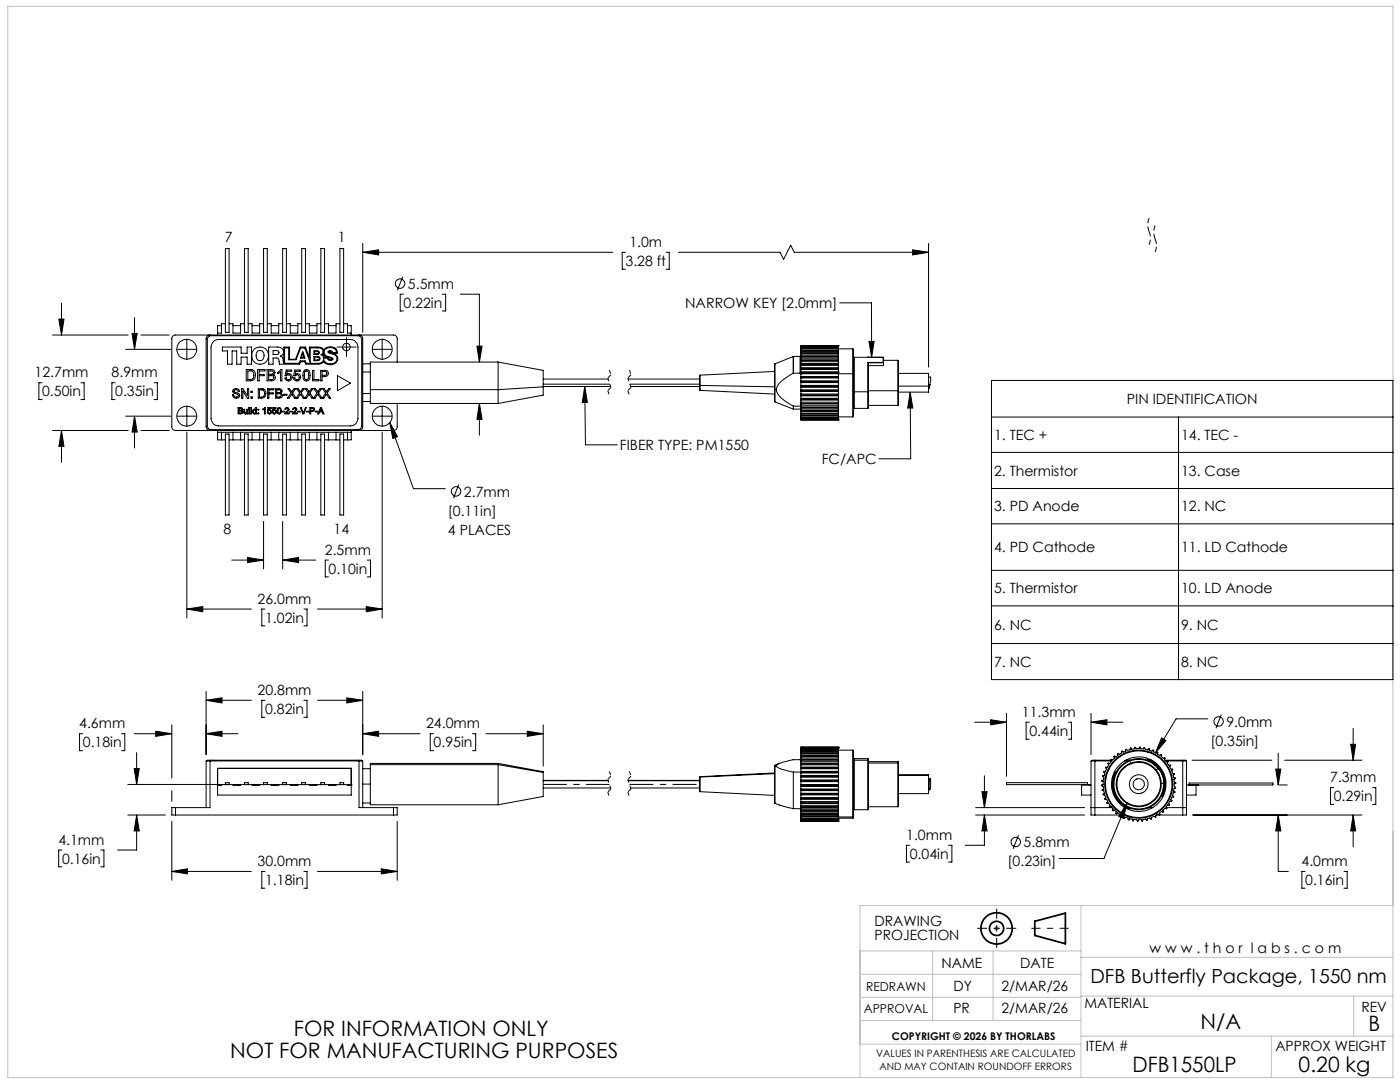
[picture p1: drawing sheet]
<svg xmlns="http://www.w3.org/2000/svg" width="279mm" height="216mm" viewBox="0 0 279 216" stroke-linecap="round" stroke-linejoin="round" font-family="sans-serif">
<g fill="none" stroke="#000" stroke-width=".35">
<path d="M206.5 183.8l6.1-1.6v6.1l-6.1-1.6z"/>
<circle cx="198.9" cy="185.2" r="3.1"/>
<circle cx="198.9" cy="185.2" r="1.4"/>
</g>
<path d="M198.4 185.2h1M198.5 184.9l.7 .7M198.9 184.7v1M199.2 184.9l-.7 .7" fill="none" stroke="#808080" stroke-width=".2"/>
<path d="M205.8 185.2h7.5" fill="none" stroke="#000" stroke-width=".2" stroke-dasharray="15.2 1.3 1.3 1.3" stroke-dashoffset="13.4" stroke-linecap="butt"/>
<path d="M195 185.2h7.8M198.9 181.3v7.8" fill="none" stroke="#000" stroke-width=".2" stroke-dasharray="15.2 1.3 1.3 1.3" stroke-dashoffset="13.2" stroke-linecap="butt"/>
<g fill="none" stroke="#c0c0c0" stroke-width=".2">
<path d="M1.6 1.3h276.4v213.7h-276.4zM171.6 189.8h44.1M171.6 199h44.1M171.6 194.4h44.1M186.1 189.8v13.8M198.2 189.8v13.8M215.7 198.8h62.3M215.7 180.7v34.3M215.7 191h62.3M270.2 198.8v8M278 180.7h-106.4v34.3M171.6 203.6h44.1"/>
<path d="M171.6 208.4h44.1M215.7 206.8h62.3M253.7 206.8v8.2"/>
</g>
<g fill="none" stroke="#000" stroke-width=".2">
<path d="M45 49.6h.7v16.7h-.7zM48.8 49.6h.7v16.7h-.7zM52.6 49.6h.7v16.7h-.7zM56.4 49.6h.7v16.7h-.7zM60.2 49.6h.8v16.7h-.8zM64 49.6h.8v16.7h-.8zM67.8 49.6h.8v16.7h-.8zM72.4 50.3l3.2-.5v1.1zM72.4 48.6v17.7M72.4 50.3h49.9M80.4 55.2l-1.1 2.7M80.5 58.7h-.6v3.4h.6"/>
<path d="M88.3 58.7h.6v3.4h-.6M91.9 58.7h3.8v13.5M124.8 50.3h-.6v3.4h.6M132.9 50.3h.7v3.4h-.7M135.4 50.3h20.3l.7 1.5 1.4-2.9 .7 1.4h26.8M182.1 49.8l3.2 .5-3.2 .6zM185.3 48.6v24.6M8.4 76.4h-.6v3.3h.6M10.5 66.9h15.1M11.7 63.7h1.1l-.5 3.2zM12.3 60.5v6.4M16.2 76.4h.6v3.3h-.6"/>
<path d="M23 76.4h-.7v3.3h.7M25.1 69.7h9M26.4 66.5h1l-.6 3.2zM26.8 63.4v6.3M28.1 66.9h5.7M30.7 76.4h.7v3.3h-.7M35.4 69.7h3.8M37.3 67.8v3.8M41.6 67.2l.4-.2h29.4a.72 .72 0 0 1 .8 .7v17.3a.72 .72 0 0 1-.8 .7h-29.3a.72 .72 0 0 1-.7-.7v-17.3zM41.9 66.9a.78 .78 0 0 0-.8 .7v17.5a.78 .78 0 0 0 .8 .8M42.6 68.2l.5-.4 .5-.1h26.3a1.57 1.57 0 0 1 1.5 1.6v14.2a1.51 1.51 0 0 1-1.5 1.5h-26.3a1.51 1.51 0 0 1-1.5-1.5v-14.2l.2-.6zM44.2 65h-.8v1.9"/>
<path d="M44.4 69.3h3.7v1.2h1.2v-1.2h.9v3.4h-.9v-1.4h-1.2v1.4h-.9v-2.7h-.9v2.7h-.9v-2.7h-1zM45 64.6h-.8v1.9h-.8M45.7 64.6h.8v1.9h1.5v-1.9h.8M46.5 65h1.5M46.6 77.7l.5-.2a.65 .65 0 0 1 .7 .6h-.3a.42 .42 0 0 0-.4-.3 .42 .42 0 0 0-.4 .2l.1 .2 .7 .3a.58 .58 0 0 1 .2 .8 .58 .58 0 0 1-.8 .1l-.4-.3-.1-.3h.2a.46 .46 0 0 0 .5 .4 .46 .46 0 0 0 .5-.4l-1.1-.5v-.3zM48.2 77.6h.3l.9 1.4v-1.4h.2v1.8h-.2l-.9-1.4v1.4h-.3zM49.1 73.7h.8a1.06 1.06 0 0 1 1 1.5 .84 .84 0 0 1-.9 .8h-.9zM49.5 74h.4a.58 .58 0 0 1 .7 .4 .92 .92 0 0 1-.1 1.1 .92 .92 0 0 1-1 .2zM49.5 64.6h.8v1.9h1.5v-1.9h.8M50.1 78.1h.2v.2h-.2zM50.1 79.2h.2v.2h-.2zM50.3 65h1.5"/>
<path d="M51.3 70.2a.8 .8 0 0 1 1-.2 .8 .8 0 0 1 .4 .9 .82 .82 0 0 1-.8 1.1 .82 .82 0 0 1-.8-1.1zM51.4 73.7h1.5v.3h-1.2v.7h1v.3h-1v1h-.3zM51.5 77.6h.7a.94 .94 0 0 1 .9 .9 .94 .94 0 0 1-.9 .9h-.7zM51.8 77.8a.77 .77 0 0 1 1 .7 .77 .77 0 0 1-1 .7zM53.3 73.7a1.56 1.56 0 0 1 1.5 .3 .5 .5 0 0 1-.3 .8 .63 .63 0 0 1 .4 .8 .63 .63 0 0 1-.7 .4h-.9zM53.3 64.6h.8v1.9h1.5v-1.9h.8M53.4 77.6h1.2v.2h-.9v.6h.8v.2h-.8v.8h-.3zM53.6 69.3h1.8a.98 .98 0 0 1 1.1 .6 .98 .98 0 0 1-.5 1.2 1.45 1.45 0 0 1 .6 1.4v-3.2h1.2v2.4h1.2l.9-2.4h1.1l.7 2.1v-2.1a4.8 4.8 0 0 1 2.5 .1l.4 .4a1.68 1.68 0 0 1 2.6 0l.1 .7h-.9a1.15 1.15 0 0 1 1 1.4 1.15 1.15 0 0 1-1.4 .9l-1.1-.3-.3-.4-.5 .4-.5 .2h-2.6l-.2-.5h-.8l-.2 .5h-4l-.1-.1a.91 .91 0 0 0-.5-1.2h-.7v1.3h-.9zM53.6 74l.9 .1a.36 .36 0 0 1 0 .4 .36 .36 0 0 1-.4 .2h-.5zM53.6 75h.5a.41 .41 0 0 1 .6 .3 .41 .41 0 0 1-.5 .4h-.6zM54.1 65h1.5M54.5 70h.7a.39 .39 0 0 1 .5 .3 .39 .39 0 0 1-.5 .4h-.7z"/>
<path d="M55 77.6h.7a.47 .47 0 0 1 .6 .3 .47 .47 0 0 1-.3 .6 .51 .51 0 0 1 .2 .8l-1.2 .1zM55.2 77.8h.6a.29 .29 0 0 1 .2 .4 .29 .29 0 0 1-.4 .2h-.4zM55.2 78.6h.5a.35 .35 0 0 1 .4 .3 .35 .35 0 0 1-.4 .3h-.5zM55.5 74.3l.6-.6h.2v2.3h-.3v-1.8l-.5 .4zM56.6 78.7h.7v.2h-.7zM56.8 69.4h.8v2.4h1.5l.9-2.4h.8l1.1 2.9v-2.9a3.2 3.2 0 0 1 2.4 .2l.2 .6-.4 .6 .3 .2 .2 .5h.8a.54 .54 0 0 0 .5 .4 .54 .54 0 0 0 .5-.4l-.2-.2a1.24 1.24 0 0 1-1.5-1.2 1.34 1.34 0 0 1 1.3-.7 1.34 1.34 0 0 1 1.2 .9h-.8v-.1a.47 .47 0 0 0-.5-.2 .47 .47 0 0 0-.4 .3l.5 .3a1.01 1.01 0 0 1 1.1 .5 1.01 1.01 0 0 1-.2 1.2 1.48 1.48 0 0 1-2.3-.6 .97 .97 0 0 1-1.2 .8h-2.3l-.2-.5h-1l-.2 .5h-2.9zM57.1 73.8h1.1v.3h-.9l-.1 .6a.72 .72 0 0 1 1 .3 .72 .72 0 0 1-.4 1 .72 .72 0 0 1-.9-.6h.2a.48 .48 0 0 0 .7 .3 .48 .48 0 0 0 .2-.7 .48 .48 0 0 0-.7-.1l-.1 .1h-.3zM57.1 64.6h.8v1.9h1.5v-1.9h.8M57.9 65h1.5M58.8 73.8h1.1v.3h-.8l-.2 .6a.72 .72 0 0 1 1 .3 .72 .72 0 0 1-.4 1 .72 .72 0 0 1-.9-.6h.2a.48 .48 0 0 0 .7 .3 .48 .48 0 0 0 .2-.7 .48 .48 0 0 0-.7-.1l-.1 .1h-.3zM60.4 70.2l.5 1.3h-1zM60.4 70.6l.2 .7h-.5z"/>
<path d="M60.8 79.4l-.7-1 .6-.8h-.3l-.5 .6-.4-.6h-.3l.6 .8-.7 1-.7-1 .6-.8h-.3l-.5 .6-.4-.6h-.3l.6 .8-.7 1h.3l.5-.7 .6 .7h.6l.6-.7 .5 .7h.7l.5-.7 .5 .7h.7l.5-.7 .6 .7h.6l.6-.7 .5 .7h.3l-.7-1 .6-.8h-.3l-.5 .6-.4-.6h-.3l.6 .8-.7 1M60.8 73.8a.79 .79 0 0 1 .9 .2 .79 .79 0 0 1 .2 .9 .77 .77 0 0 1-.3 .9 .77 .77 0 0 1-.9 0l-.2-.4a1.62 1.62 0 0 1 .3-1.6zM60.9 74.2l.4-.2a1.46 1.46 0 0 1 0 1.7h-.3l-.2-.3zM60.9 79.4l.6-1-.6-.8h.3l.5 .6 .4-.6h.3l-.6 .8 .7 1 .8-1-.6-.8h.3l.4 .6 .5-.6h.3l-.6 .8 .7 1M61 64.6h.7v1.9h1.6v-1.9h.7M61.7 65h1.6M62.4 73.9h.3v1.8h.9v.3h-1.2zM62.7 71.1h.7a.42 .42 0 0 1 .5 .4 .42 .42 0 0 1-.5 .5h-.7zM62.7 70h.7a.37 .37 0 0 1 .3 .4 .37 .37 0 0 1-.3 .3h-.7zM62.8 71.3h.6a.28 .28 0 0 1 .3 .2 .28 .28 0 0 1-.3 .3h-.6zM62.8 70.2h.6a.22 .22 0 0 1 .2 .2 .22 .22 0 0 1-.3 .2h-.5zM64 73.9h.7a.63 .63 0 0 1 .8 .6 .63 .63 0 0 1-.7 .6h-.5v.9h-.3z"/>
<path d="M64.3 74.1h.5a.4 .4 0 0 1 .5 .4 .4 .4 0 0 1-.5 .4h-.5zM64.6 70.5a1.12 1.12 0 0 0 .9 .8h-.8l-.3-.5zM64.8 64.6h.7v1.9h1.6v-1.9h.7M65.5 71.3l.8 .3-.2 .2a.45 .45 0 0 1-.6-.5zM65.5 65h1.6M65.7 70.2a.32 .32 0 0 1 .3 0 .32 .32 0 0 1 .2 .2zM66.4 70.5h.1M67.2 69.3h3.8M67.3 75l2.7 1.4-2.7 1.6zM68.6 64.6h.8v1.9h.7M69.1 67.3v3.9M69.4 65h.7v1.9"/>
<path d="M71.6 66.9a.72 .72 0 0 1 .8 .7v17.5a.73 .73 0 0 1-.8 .8M72.4 74.2h1.5M72.4 78.5h1.5M72.4 72.6h1.5M73.9 77.8v2.7h25.5M73.9 77.8h25.5M74.4 69.7h3.8M76.3 67.8v3.8M79.3 72.2v-4.6a.72 .72 0 0 0-.8-.7h-43.5a.72 .72 0 0 0-.7 .7v17.5a.73 .73 0 0 0 .7 .8h43.5a.73 .73 0 0 0 .8-.8v-4.6M95.2 69.1h1l-.5 3.1zM99.4 72.2v5.6M99.4 72.2l9 1.7v3.3"/>
<path d="M99.4 72.2h-25.5v5.6M99.4 77.8v2.7M108.4 77.2v1.6l-9 1.7M108.4 75.6h13M108.4 77.1h13.4M108.4 76.7h13.3M108.4 77.2l-9 .6M116.7 77.1l.5 3.2h-1zM116.7 77.1l.1 11.7h6.4M125.3 75.6h14.3M125.7 76.7h13.9M125.8 77.1h13.8"/>
<path d="M139.6 76.9v.9l.1 .1M139.6 76.9h.1M139.7 74.9h-.1v2M139.7 74.9v2M139.7 76.9v1M139.7 77.9l14.9 .7M139.7 76.9l14.9 .3M154.6 77.7l.1 2.5M154.6 77.7h.1M154.6 74.1l-14.9 .8M154.7 72.6l-.1 5.1M154.7 72.6v5.1"/>
<path d="M154.7 77.7v2.5M154.7 77.7l.2 .1M154.9 77.8a4.4 4.4 0 0 0 2.7 2.8l.7 .4M158.3 74.5a7.7 7.7 0 0 0-3.1 2.5l-.3 .8M158.3 74.5h.1M158.3 71.2v3.3M158.3 71.2l-3.6 1.4M158.4 71.1l-.1 .1M158.4 71.1v3.4M158.4 71.1h1.3M158.4 74.5h1.3M159.7 71.1l.1 .2"/>
<path d="M159.7 74.5l.1 .2M159.7 71.1v3.4M159.8 76.1v.1M159.8 77v.2M159.8 75.2v.1M159.8 77.9v.2M159.8 74.3v.1M159.8 76.3v.6M159.8 75.4v.6M159.8 74.3h.1M159.8 77.2v.6M159.8 74.6v.5"/>
<path d="M159.8 78.8v.2M159.8 78.1v.5M159.8 73.4v.1M159.8 73.7v.6M159.8 79v.5M159.8 79.7v.1M159.8 72.9v.5M159.8 72.6v.1M159.8 79.8v.5M159.8 72.2v.4M159.8 71.8v.1M159.8 71.5v.3"/>
<path d="M159.8 71.1v.1M159.8 70.9v.2M159.8 70.5v.1M159.8 70.4v.1M159.8 70v.1M159.8 70h.1M159.8 69.6h.1M159.8 69.3h.1M159.8 69.1h7.5zM159.8 69h.1M159.8 69v.3M159.8 69.3v.3"/>
<path d="M159.8 69.6v.4M159.8 70.1v.3M159.8 70.6v.3M159.8 71.2v.3M159.8 71.9v.3M159.8 72.7v.2M159.8 73.5v.2M159.8 74.4v.2M159.8 75.1v.1M159.8 75.3v.1M159.8 76v.1M159.8 76.2v.1"/>
<path d="M159.8 76.9v.1M159.8 77.2h.1M159.8 77.8v.1M159.8 78.1h.1M159.8 78.6v.2M159.8 79.5v.2M159.8 71.1h7.5M159.8 72.9h7.5M159.8 77h7.5M159.8 76.3h7.5M159.8 76.2h7.5M159.8 76.1h7.5"/>
<path d="M159.8 76h7.5M159.8 76.9h7.5M159.8 77.2h7.5M159.8 75.4h7.5M159.8 75.3h7.5M159.8 75.2h7.5M159.8 75.1h7.5M159.8 78.1h7.5M159.8 77.9h7.5M159.8 77.8h7.5M159.8 74.4h7.5M159.8 74.3h7.5"/>
<path d="M159.8 74.6h10.4M159.8 78.8h7.5M159.8 78.6h7.5M159.8 79h7.5M159.8 73.5h7.5M159.8 73.4h7.5M159.8 73.7h7.5M159.8 79.5h7.5M159.8 79.8h7.5M159.8 79.7h7.5M159.8 72.7h7.5M159.8 72.6h7.5"/>
<path d="M159.8 72.2h7.5M159.8 71.9h7.5M159.8 71.8h7.5M159.8 71.5h7.5M159.8 71.2h7.5M159.8 70.9h7.5M159.8 70.6h7.5M159.8 70.5h7.5M159.8 70.4h7.5M159.8 70.1h7.5M159.8 70h7.5M159.8 69.6h7.5"/>
<path d="M159.8 69.3h7.5M159.8 69h7.5M167.3 76.1v.1M167.3 77v.2M167.3 75.2v.1M167.3 77.9v.2M167.3 74.3v.1M167.3 76.3v.6M167.3 75.4v.6M167.3 74.3h.1M167.3 77.2v.6M167.3 74.4v.7"/>
<path d="M167.3 78.8v.2M167.3 78.1v.5M167.3 73.4v.1M167.3 73.7v.6M167.3 79v.5M167.3 79.7v.1M167.3 72.9v.5M167.3 72.6v.1M167.3 79.8v.5M167.3 72.2v.4M167.3 71.8v.1M167.3 71.5v.3"/>
<path d="M167.3 71.1v.1M167.3 70.9v.2M167.3 70.5v.1M167.3 70.4v.1M167.3 70v.1M167.3 70h.1M167.3 69.6h.1M167.3 69.3h.1M167.3 69h.1M167.3 69v.3M167.3 69.3v.3M167.3 69.6v.4"/>
<path d="M167.3 70.1v.3M167.3 70.6v.3M167.3 71.2v.3M167.3 71.9v.3M167.3 72.7v.2M167.3 73.5v.2M167.3 75.1v.1M167.3 75.3v.1M167.3 76v.1M167.3 76.2v.1M167.3 76.9v.1M167.3 77.2h.1"/>
<path d="M167.3 77.8v.1M167.3 78.1h.1M167.3 78.6v.2M167.3 79.5v.2M167.3 69.6h2.9M167.6 60.4h6.3l.1 10.9M170.2 69.6h.1v5M170.2 74.6h.1M170.2 74.6v8.6M170.2 69.6v5M170.3 74.6v8.5l-.1 .1M170.3 78.1l.2 .1"/>
<path d="M170.5 71.3l-.2 .1M170.5 71.3v6.9M170.5 78.2v3.3M170.5 71.3h5.7M170.5 78.2h2.7M173.2 71.3h.1M173.2 72.3v5.9M173.2 72.3l.1 .1M173.2 78.2v3.3M173.2 72.3h3M173.3 72.4v5.7M173.3 72.4h3"/>
<path d="M173.3 78.1v3.3l-.1 .1M173.3 78.1l-.1 .1M173.3 78h5.9M173.4 68.1h1l-.4 3.2zM176.2 71.3v1M176.2 72.3l.1 .1M176.2 71.3h.1M176.3 71.4v1M176.3 72.4h.1M176.3 71.9h2.9M176.3 72.4v.6h-3M176.3 71.3v.1"/>
<path d="M179.2 71.9l.1 .1v5.9M179.2 71.9v6.1M179.2 78v2.9M179.3 77.9v2.9l-.1 .1M179.3 77.9l-.1 .1M179.3 74.5h6v2.5M179.3 77h6M181.6 78.2l.6 3.2h-1zM181.6 78.2l.2 13.3h-6.4M185.3 77v1.2h-6M185.3 75.2h.4l-.1 1.6M185.3 76.8h.3"/>
<path d="M185.6 76.8l-.1 .7h-.2M197.9 75.9h80.1v59.7h-80.1zM10.5 85.9h15.1M12.3 85.9l.5 3.2h-1.1zM12.3 85.9v6.4M25.1 83h9M26.8 83l.6 3.2h-1zM26.8 83v6.4M28.1 85.9h5.7M35.4 83h3.8M37.3 81.1v3.8M37.3 86.2v37.1"/>
<path d="M43.4 85.9v1.9h1.6M43.4 86.3h26.7M44.2 86.3v1.5M45 86.6h.7v16.2h-.7zM45.7 87.8h3.1M46.5 86.3v1.5M47.5 81.3h.7l.2 .2-.2 .4 .2 .2 .1 .2-.2 .2-.8 .1zM47.7 81.5h.2a.21 .21 0 0 1 .3 .1 .21 .21 0 0 1-.1 .2h-.4zM47.7 82h.4a.22 .22 0 0 1 .2 .3 .22 .22 0 0 1-.3 .1h-.3zM48 86.3v1.5M48.7 81.7h.1v.5a.23 .23 0 0 0 .2 .3 .23 .23 0 0 0 .2-.2v-.6h.2v.9h-.2v-.2a.3 .3 0 0 1-.3 .2 .3 .3 0 0 1-.2-.4zM48.8 86.6h.7v16.2h-.7z"/>
<path d="M49.5 87.8h3.1M49.7 81.3h.1v.2h-.1zM49.7 81.7h.1v.9h-.1zM50.1 81.3h.1v1.3h-.1zM50.3 86.3v1.5M50.5 81.8l.3-.2 .2 .2v-.5h.2v1.3l-.2-.2-.2 .2a.5 .5 0 0 1-.4-.7zM50.6 81.9l.3-.1 .1 .3-.1 .3h-.3zM51.5 82.4h.1v.2h-.1zM51.5 81.7h.1v.1h-.1zM51.8 86.3v1.5M52.5 81.6l.5-.3v1.3h-.2v-1l-.3 .2zM52.6 86.6h.7v16.2h-.7z"/>
<path d="M53.3 87.8h3.1M53.5 81.3h.6v.2h-.5v.3a.42 .42 0 0 1 .6 .2 .42 .42 0 0 1-.3 .6 .42 .42 0 0 1-.6-.4h.2a.29 .29 0 0 0 .5 .1 .29 .29 0 0 0 0-.4 .29 .29 0 0 0-.5 .1h-.1zM54.1 86.3v1.5M54.5 81.3h.6v.2h-.5l-.1 .3a.41 .41 0 0 1 .6 .2 .41 .41 0 0 1-.3 .6 .41 .41 0 0 1-.5-.4h.2a.27 .27 0 0 0 .4 .1 .27 .27 0 0 0 0-.4 .27 .27 0 0 0-.4 .1h-.1zM55.5 81.4a.45 .45 0 0 1 .5 0 .45 .45 0 0 1 .1 .6 .45 .45 0 0 1-.1 .5 .45 .45 0 0 1-.6 0l-.1-.8zM55.6 81.5h.2l.2 .1v.7a.24 .24 0 0 1-.3 .1 .24 .24 0 0 1-.2-.1zM55.6 86.3v1.5M56.3 82.1h.4v.1h-.4zM56.4 86.6h.7v16.2h-.7zM56.9 81.5a.4 .4 0 0 1 .6-.1 .4 .4 0 0 1 0 .6l-.5 .4h.7v.2h-.9l.6-.7a.24 .24 0 0 0 0-.4 .24 .24 0 0 0-.4 .2h-.1zM57.1 87.8h3.1M57.8 82.1h.5v.1h-.5z"/>
<path d="M57.9 86.3v1.5M58.5 81.5a.39 .39 0 0 1 .6-.1 .39 .39 0 0 1 0 .6l-.5 .4h.7v.2h-.9l.2-.4 .5-.4a.24 .24 0 0 0-.2-.4 .24 .24 0 0 0-.3 .3h-.2zM59.4 82.1h.5v.1h-.5zM59.4 86.3v1.5M59.9 81.3h.2l.4 1.1 .5-1.1h.1l-.5 1.3h-.2zM60.2 86.6h.8v16.2h-.8zM61 87.8h3M61.2 82.1h.4v.1h-.4zM61.7 86.3v1.5M61.8 81.3h.5a.38 .38 0 0 1 .5 .4 .38 .38 0 0 1-.5 .4h-.3v.5h-.2zM62 81.5h.3a.24 .24 0 0 1 .3 .2 .24 .24 0 0 1-.3 .2h-.3zM62.9 82.1h.5v.1h-.5z"/>
<path d="M63.3 86.3v1.5M64 81.3h.1l.6 1.3h-.2l-.2-.4h-.5l-.2 .4h-.2zM64 86.6h.8v16.2h-.8zM64.1 81.5l.2 .6h-.5zM64.8 87.8h3M65.5 86.3v1.5M67.1 86.3v1.5M67.8 86.6h.8v16.2h-.8zM69.4 86.3v1.5M70.1 85.9v1.9h-1.5M72.4 80.1h1.5M74.4 83h3.8"/>
<path d="M76.3 81.1v3.8M76.3 86.2v37.1M77.8 84.3l1.5 2.8-.9 .4zM77.8 84.3l4.7 13.2h6.4M91.5 96.7l-1 2.7M95.7 80.5l.5 3.2h-1zM95.7 80.5v6.4M154.7 80.2l3.6 1.4M158.3 81v.6M158.3 81.6h1.5M158.3 81h1.5M159.8 80.5v.1"/>
<path d="M159.8 80.6v.4M159.8 81.2v.2M159.8 81.4v.2M159.8 81.9v.1M159.8 82v.2M159.8 82.5h.1M159.8 82.5v.1M159.8 82.9v.1M159.8 83.3l7.5 .1zM159.8 83.7h.1M159.8 80.3v.2M159.8 81v.2"/>
<path d="M159.8 81.6v.3M159.8 82.2v.3M159.8 82.6v.3M159.8 83v.8M159.8 80.3h7.5M159.8 80.5h7.5M159.8 80.6h7.5M159.8 81h7.5M159.8 81.2h7.5M159.8 81.4h7.5M159.8 81.6h7.5M159.8 82h7.5"/>
<path d="M159.8 81.9h7.5M159.8 82.2h7.5M159.8 82.5h7.5M159.8 82.6h7.5M159.8 82.9h7.5M159.8 83h7.5M159.8 83.6h7.5M159.8 83.7h7.5M167.3 80.5v.1M167.3 80.6v.4M167.3 81.2v.2M167.3 81.4v.2"/>
<path d="M167.3 81.9v.1M167.3 82v.2M167.3 82.5h.1M167.3 82.5v.1M167.3 82.9v.1M167.3 83.7h.1M167.3 80.3v.2M167.3 81v.2M167.3 81.6v.3M167.3 82.2v.3M167.3 82.6v.3M167.3 83v.8"/>
<path d="M167.3 83.2h2.9M170.3 81.4l.2 .1M170.5 81.5h2.7M173.3 80.9h5.9M197.9 83.2h80.1M197.9 90.3h80.1M197.9 97.5h80.1M235.2 83.2v52.4M46.2 111.8h6.4M49.4 111.2l3.2 .6-3.2 .5zM52.6 104v9.5M56.4 111.8l3.2-.6v1.1z"/>
<path d="M56.4 104v9.5M56.4 111.8h6.6M65.5 111.8h-.6v3.3h.6M73.3 111.8h.6v3.3h-.6M197.9 104.5h80.1M197.9 113.8h80.1M37.3 121.5l3.2-.5v1.1zM37.3 121.5h12.9M41.1 139.7l3.2-.5v1.1zM41.1 138v12.6M41.1 139.7h9.1M52.9 139.7h-.7v3.4h.7"/>
<path d="M52.9 121.5h-.7v3.4h.7M60.6 139.7h.7v3.4h-.7M60.6 121.5h.7v3.4h-.7M63.4 139.7h9M63.4 121.5h12.9M69.2 139.2l3.2 .5-3.2 .6zM72.4 138v12.6M73.1 121l3.2 .5-3.2 .6zM197.9 120.9h80.1M197.9 128.4h80.1M16.5 146.4h-.6v3.4h.6M24.3 146.4h.6v3.4h-.6"/>
<path d="M25.5 156.5h19.9M26.8 153.4h1l-.5 3.1zM26.8 146.4h7.5M27.3 150.2v6.3M31.1 145.9l3.2 .5-3.2 .5zM34.3 144.6v10.7M34.3 157.8v2.1M41.1 146.4l3.2-.5v1zM41.1 146.4h6.4M41.9 151.8h-.8v9.3M41.9 151.8v9.3h-6.9M41.9 151.8h29.7"/>
<path d="M42.1 151.7h-.7v.1M42.1 151.7h29.3M42.1 151.7v.1M43.4 156.6h.1M43.4 156.6h26.7M43.4 153.3h26.7v5.3h-26.7zM45 156.6v-.4h.7v.4M48.8 156.6v-.4h.7v.4M52.6 156.6v-.4h.7v.4M56.4 156.6v-.4h.7v.4M60.2 156.6v-.4h.8v.4M64 156.6v-.4h.8v.4"/>
<path d="M67.8 156.6v-.4h.8v.4M70.1 156.6h.1M71.4 151.7h.8v.1M71.4 151.7v.1M71.6 151.8h.8v9.3M71.6 151.8v9.3h6.9M72.4 146.4l3.2-.5v1zM72.4 153.4h1.5M72.4 156.5h1.5M72.4 146.4h11.4M73.9 152.6v8h25.5M73.9 152.6h25.5"/>
<path d="M86.5 146.4h-.6v3.4h.6M94.3 146.4h.6v3.4h-.6M97 146.4h11.4M99.4 152.6v8M99.4 152.3v.3M99.4 152.3l9 1.7v.1M99.4 152.3h-25.5v.3M99.4 152.6l9 1.5M105.2 145.9l3.2 .5-3.2 .5zM108.4 154.1v4.8l-9 1.7M108.4 157.2h13.4M108.4 155.7h13"/>
<path d="M108.4 155.8h13M108.4 144.6v8.3M125.3 155.7h14.3M125.4 155.8h14.2M125.8 157.2h13.8M139.6 155.2v2.7l.1 .1M139.7 155l-.1 .2M139.7 155v3M139.7 155h.1M139.7 158l14.9 .7M154.6 153.1l.1 7.2M154.6 154.2l-14.9 .8"/>
<path d="M154.6 154.4l-14.9 .6M154.7 152.7l-.1 .4M154.7 152.9l-.1 .2M154.7 152.9v7.4M154.7 152.7v.2M154.9 152.8l.3 .3 .8 .4 2.3 .6M154.9 152.8l-.2 .1M155.6 152.3l-.9 .4M158.3 154.1v7.3M158.3 154.1h9M159.8 151.7l-1.5-.1-.8 .2-2.1 .6-.5 .4M159.8 156.6v.2"/>
<path d="M159.8 155.7v.2M159.8 157.6v.1M159.8 154.8v.1M159.8 158.5v.1M159.8 156v.6M159.8 156.9v.5M159.8 155.1v.5M159.8 153.9v.3M159.8 157.8v.5M159.8 154.2v.6M159.8 159.3v.2M159.8 158.6v.5"/>
<path d="M159.8 153.1v.1M159.8 153.4v.5M159.8 159.5v.4M159.8 152.6v.5M159.8 152.3v.1M159.8 151.9v.4M159.8 151.6v.1M159.8 151.3v.3M159.8 150.9v.1M159.8 150.7v.2M159.8 150.3v.1M159.8 150.2v.1"/>
<path d="M159.8 149.9h.1M159.8 149.5h.1M159.8 149.3h.1M159.8 149.1h.1M159.8 157.6h7.5M159.8 155.7h7.5M159.8 151.6h7.5M159.8 151.7h7.5M159.8 152.3h7.5M159.8 156.6h7.5M159.8 149.9v-.8h7.5v.8M159.8 149.9v.3"/>
<path d="M159.8 150.4v.3M159.8 151v.3M159.8 151.7v.2M159.8 152.4v.2M159.8 153.2v.2M159.8 154.8h.1M159.8 154.9v.2M159.8 155.6v.1M159.8 155.9v.1M159.8 156.6h.1M159.8 156.8v.1M159.8 157.4v.2"/>
<path d="M159.8 157.7v.1M159.8 158.3v.2M159.8 159.1v.2M159.8 159.9v.3M159.8 156.8h7.5M159.8 156.9h7.5M159.8 155.9h7.5M159.8 156h7.5M159.8 155.6h7.5M159.8 157.4h7.5M159.8 157.7h7.5M159.8 157.8h7.5"/>
<path d="M159.8 154.9h7.5M159.8 154.8h7.5M159.8 155.1h7.5M159.8 158.6h7.5M159.8 158.5h7.5M159.8 158.3h7.5M159.8 153.9h7.5M159.8 154.2h7.5M159.8 159.5h7.5M159.8 159.3h7.5M159.8 159.1h7.5M159.8 153.4h7.5"/>
<path d="M159.8 153.2h7.5M159.8 153.1h7.5M159.8 159.9h7.5M159.8 152.6h7.5M159.8 152.4h7.5M159.8 151.9h7.5M159.8 151.3h7.5M159.8 151h7.5M159.8 150.9h7.5M159.8 150.7h7.5M159.8 150.4h7.5M159.8 150.3h7.5"/>
<path d="M159.8 150.2h7.5M159.8 149.9h7.5M159.8 149.5h7.5M159.8 149.3h7.5M159.8 149.1h7.5M167.3 156.6v.2M167.3 155.7v.2M167.3 157.6v.1M167.3 154.8v.1M167.3 158.5v.1M167.3 156v.6M167.3 156.9v.5"/>
<path d="M167.3 155.1v.5M167.3 153.9v.2M167.3 157.8v.5M167.3 154.2v.6M167.3 159.3v.2M167.3 158.6v.5M167.3 153.1v.1M167.3 153.4v.5M167.3 159.5v.4M167.3 152.6v.5M167.3 152.3v.1M167.3 151.9v.4"/>
<path d="M167.3 151.6v.1M167.3 151.3v.3M167.3 150.9v.1M167.3 150.7v.2M167.3 150.3v.1M167.3 150.2v.1M167.3 149.9h.1M167.3 149.5h.1M167.3 149.3h.1M167.3 149.1h.1M167.3 149.7h2.9M167.3 149.9v.3"/>
<path d="M167.3 150.4v.3M167.3 151v.3M167.3 151.7v.2M167.3 152.4v.2M167.3 153.2v.2M167.3 154.1v.1M167.3 154.8h.1M167.3 154.9v.2M167.3 155.6v.1M167.3 155.9v.1M167.3 156.6h.1M167.3 156.8v.1"/>
<path d="M167.3 157.4v.2M167.3 157.7v.1M167.3 158.3v.2M167.3 159.1v.2M167.3 159.9v.3M170.2 149.7l.1 .1v13.1M170.2 149.7v13.3M170.5 151.4l-.2 .1M170.5 151.7l-.2 .1M170.5 151.7v9.9M170.5 151.4v.3M170.5 151.4h2.7"/>
<path d="M170.5 151.7h2.7M173.2 151.4h.1v.4M173.2 151.7l.1 .1M173.2 151.7v9.9M173.2 151.4v.3M173.3 151.8v9.7l-.1 .1M173.3 152h5.9M173.3 152.3h5.9M179.2 152h.1v.4M179.2 152.3l.1 .1M179.2 152.3v8.7M179.2 152v.3"/>
<path d="M179.3 152.4v8.5l-.1 .1M179.3 154.6h6v.1M179.3 154.7h6M185.3 154.7v3.7h-6M185.3 157.6h.2M185.3 155.4h.3M185.6 155.4l.1 .4a2.3 2.3 0 0 1-.2 1.8v-1.4zM194.5 144.1h6.4M196 158h1l-.5 3.1zM196.5 154.8v6.3M197.7 143.6l3.2 .5-3.2 .5zM200.9 142.3v12.6"/>
<path d="M205.4 144.1h-.6v3.4h.6M213.2 144.1h.6v3.4h-.6M215.9 156.6h1.8M215.9 156.6v2h1.8M217 156.6v-.4h-16.1v.4h16.5M217.4 156.6h.1M217.7 144.1l3.2-.5v1zM217.7 142.3v8.3M217.7 144.1h6.4M218.5 151.8h-.8v10.8h.8M218.5 151.8h3.3M218.5 151.8v10.8"/>
<path d="M218.7 151.7h-.8v.1M218.7 151.7h3M218.7 151.7v.1M221.7 151.7v-.1l.3 .1 .4-.4-.1-.3 .1-.1 .3 .2 .4-.4-.1-.3 .2-.1 .2 .2 .2-.1 .3-.2v-.3l.3 .2 .4-.2 .2-.4 .2 .3 .5-.2 .1-.3 .2 .2 .6-.1 .1-.3h.1l.1 .3h.2h.4l.1-.3h.1l.1 .3h.5l.3-.2 .1 .3 .5 .1 .2-.3 .2 .1v.3l.5 .2 .3-.2v.3l.5 .3 .3-.2v.4l.5 .3 .3-.2-.1 .4 .4 .3 .3-.1 .1 .1-.1 .3 .4 .4 .2-.1 .2 .1-.3 .3 .3 .3h.4l-.2 .4 .3 .5h.3l.1 .1-.3 .2 .2 .5 .4 .1-.3 .3 .1 .5h.4l-.3 .4 .1 .5 .3 .2-.3 .1v.6l.2 .2-.3 .1-.1 .6 .3 .2-.4 .1-.1 .5 .2 .3-.4 .1-.2 .5 .3 .2h-.4l-.3 .5 .2 .3h-.4l-.3 .4 .2 .3h-.4l-.4 .4 .1 .3-.1 .1-.3-.2-.4 .3 .1 .3-.1 .1-.3-.2-.5 .3v.4l-.3-.2-.5 .2v.3l-.3-.2-.5 .1v.4l-.5-.3-.4 .1-.1 .3h-.1l-.1-.3h-.3l-.3 .1-.1 .3h-.1l-.1-.4h-.6l-.2 .3-.1-.4-.5-.1-.2 .3M221.7 151.7l.1 .3-.3 .4-.3-.1-.1 .1 .2 .2-.3 .5h-.3l.2 .3-.3 .5-.3 .1 .2 .2-.1 .6-.4 .1 .3 .2-.1 .5-.3 .1v.2l.3 .1v.6h-.3v.2l.3 .1v.5l-.2 .3 .3 .1 .1 .5-.3 .2 .4 .1 .2 .5-.2 .2v.2h.3l.3 .4-.2 .3h.3l.2 .2 .1 .3-.1 .3 .1 .1 .3-.2 .3 .5-.1 .2 .1 .2 .3-.2 .4 .4-.1 .3 .3-.1 .5 .3v.3l.3-.1 .5 .2v.4l.4-.2 .4 .1v.3l.2 .1M222.8 154a2.18 2.18 0 0 0-.7 1.6 5.3 5.3 0 0 0 3.3 5.8l.2-.1M224.4 151.8h.7M224.7 151.7h.8M225.5 151.7v.1M225.5 151.7a5.2 5.2 0 0 1 5.8 1.7M225.5 151.7a5.1 5.1 0 0 0-3 6.6 5.1 5.1 0 0 0 6.6 3M225.5 151.8a4.9 4.9 0 0 1 5.6 1.6"/>
<path d="M225.5 151.8a5 5 0 0 0-2.9 6.4 5 5 0 0 0 6.4 2.9M225.7 152.3a4.5 4.5 0 0 0-2.6 5.8 4.5 4.5 0 0 0 5.7 2.6M225.7 152.3v.1M225.7 152.3a4.5 4.5 0 0 1 5.8 2.6 4.5 4.5 0 0 1-2.7 5.8M225.7 152.4a4.3 4.3 0 0 0-2.5 5.6 4.3 4.3 0 0 0 5.6 2.5M225.7 152.4a4.3 4.3 0 0 1 5.7 2.6 4.3 4.3 0 0 1-2.6 5.5M229 151.7v-.1a5.1 5.1 0 0 1 2.8 7.3l-.1 .1M229 150.1a6.6 6.6 0 0 0-8.2 4.6 6.6 6.6 0 0 0 4.7 8.2M229 150.1a6.6 6.6 0 0 1 4.7 8.1 6.6 6.6 0 0 1-8.2 4.7M229.1 149.9a6.8 6.8 0 0 0-8.4 4.7 6.8 6.8 0 0 0 4.7 8.4M229.1 149.9l-.1 .2M229.1 149.9a6.8 6.8 0 0 1 4.7 8.4 6.8 6.8 0 0 1-8.4 4.7"/>
<path d="M229.4 151.7h.4M229.7 151.8h.4M231.2 153.4a5 5 0 0 1 1.1 2.8M231.2 153.4h.1M231.2 153.4l-.5 .2M231.3 153.4a5.4 5.4 0 0 1 1 2.7M231.8 147.2l.9 .6-2.1 2.4zM232.2 156.2a4.9 4.9 0 0 1-3.2 4.9M232.3 156.2l-.6 .2M232.3 156.1v.1M232.3 156.1a5.1 5.1 0 0 1-3.2 5.2M232.5 151.7h3.4"/>
<path d="M232.6 151.8h3.4M235.9 151.7h.7v.1M235.9 151.7v.1M236 151.8h.8v10.8h-.8M236 151.8v10.8M236.8 156.6h17.2v-.4h-16.7v.4M237.2 156.6h.1M237.9 151.7h15.9M238.7 156.6v2h-1.9M239 156.6h.1M241.1 143.4h-6.4l-4.1 6.8M243.7 142.6l-1 2.7"/>
<path d="M254.6 153.5h1l-.5 3.1zM255.1 150.3v6.3M255.3 156.6h1.6M256.4 151.7h15.4M266.2 157.2h-.7v3.3h.7M269.6 148.5h.9l-.4 3.2zM270.1 145.3v6.4M273.9 157.2h.7v3.3h-.7M12.3 169.6h-.6v3.4h.6M20.1 169.6h.6v3.4h-.6M25.5 162.6h7.5M27.3 162.6l.5 3.2h-1z"/>
<path d="M27.3 162.6v7h-3.8M34.3 173.9l3.1-.5v1zM34.3 163.9v11.7M34.3 173.9h15.9M35 161.1h-.7v1.5h.7M35 162.6h43.5M35 161.1v1.5M52.9 173.9h-.7v3.3h.7M60.6 173.9h.7v3.3h-.7M63.4 173.9h15.9M72.4 160.2h1.5M76.1 173.4l3.2 .5-3.2 .5z"/>
<path d="M78.5 161.1h.8v1.5h-.8M78.5 161.1v1.5M79.3 163.9v11.7M154.7 160.3l1.5 .6 2.1 .5M158.3 161.4h1.5M159.8 160.2v.1M159.8 160.3v.4M159.8 161v.1M159.8 161.1v.3M159.8 161.6v.2M159.8 161.8v.2M159.8 162.3v.1"/>
<path d="M159.8 162.4v.1M159.8 162.8v.1M159.8 162.9h.1M159.8 163.2v.1M159.8 163.6h7.5M159.8 163.6h.1M159.8 163.8h7.5zM159.8 163.9h.1M159.8 161h7.5M159.8 163.2l10.4 .1M159.8 160.7v.3M159.8 161.4v.2"/>
<path d="M159.8 162v.3M159.8 162.5v.3M159.8 162.9v.3M159.8 163.3v.6M159.8 160.3h7.5M159.8 160.2h7.5M159.8 160.7h7.5M159.8 161.1h7.5M159.8 161.4h7.5M159.8 161.8h7.5M159.8 161.6h7.5M159.8 162h7.5"/>
<path d="M159.8 162.3h7.5M159.8 162.4h7.5M159.8 162.5h7.5M159.8 162.8h7.5M159.8 162.9h7.5M159.8 163.3h7.5M159.8 163.9h7.5M167.3 160.2v.1M167.3 160.3v.4M167.3 161v.1M167.3 161.1v.3M167.3 161.6v.2"/>
<path d="M167.3 161.8v.2M167.3 162.3v.1M167.3 162.4v.1M167.3 162.8v.1M167.3 162.9h.1M167.3 162.9v.4M167.3 163.6h.1M167.3 163.9h.1M167.3 160.7v.3M167.3 161.4v.2M167.3 162v.3M167.3 162.5v.3"/>
<path d="M167.3 163.3v.6M167.3 163h2.9M170.2 163v.3M170.3 161.4l.2 .2M170.3 162.9v.3l-.1 .1M170.3 162.9l-.1 .1M170.5 161.6h2.7M173.3 161h5.9M181.5 168.7h-.6v3.3h.6M189.3 168.7h.7v3.3h-.7M194.7 161.1h21.8M194.7 162.6h21.8"/>
<path d="M196.5 162.6l.5 3.2h-1zM196.5 162.6v6.1h-3.8M203.3 166.7l-1.1 2.7M217.7 161.1h4.2M218.5 162.6h5M224.4 161.1h.4M225 160.2l-.8 3.1-.9-.4zM225 160.2l-4.7 11.1h-9M225.3 163.6h.1M225.5 162.9l-.1 .1M228.8 160.5v.2M229 161.1l.1 .2"/>
<path d="M229.3 161.1h.8M230.8 162.6h5.2M232.8 161.1h4M238.1 162.6h33.7M255.1 162.6l.5 3.2h-1zM255.1 162.6v11.3h2M260.5 173.9h-.7v3.3h.7M268.2 173.9h.7v3.3h-.7M270.1 162.6l.4 3.2h-.9zM270.1 162.6v6.4"/>
<circle cx="79.8" cy="56.6" r=".95"/>
<circle cx="37.3" cy="69.7" r="1.99"/>
<circle cx="51.9" cy="71" r="1.71"/>
<circle cx="69.1" cy="69.3" r=".75"/>
<circle cx="76.3" cy="69.7" r="2"/>
<circle cx="37.3" cy="83" r="1.98"/>
<circle cx="76.3" cy="83" r="1.99"/>
<circle cx="91" cy="98.1" r=".94"/>
<circle cx="227.2" cy="156.5" r="5.4"/>
<circle cx="227.3" cy="156.5" r="1.13"/>
<circle cx="227.3" cy="156.5" r="1.87"/>
<circle cx="243.2" cy="144" r=".94"/>
<circle cx="202.7" cy="168" r=".94"/>
</g>
<path d="M229.3 43.5a3.4 3.4 0 0 0 0 2.7M229.3 46.2a3.4 3.4 0 0 1 0 2.6M230.5 45a3.4 3.4 0 0 0 0 2.7M230.5 47.7a3.4 3.4 0 0 1 0 2.6" fill="none" stroke="#000" stroke-width=".2" stroke-dasharray="1.3 .6" stroke-dashoffset=".2" stroke-linecap="butt"/>
<path d="M108.4 156.5h13.2M125.6 156.5h13.4" fill="none" stroke="#000" stroke-width=".2" stroke-dasharray="15.2 1.3 1.3 1.3" stroke-dashoffset="10.5" stroke-linecap="butt"/>
<path d="M121.3 77.9l.3 1M121.6 73.8l.3 1M125.3 77.9l.3 1M125.6 73.8l.3 1M121.3 158l.3 1M121.6 153.9l.3 1M125.3 158l.3 1M125.6 153.9l.3 1" fill="none" stroke="#000" stroke-width=".2" stroke-dasharray="1.3 .6" stroke-dashoffset=".5" stroke-linecap="butt"/>
<path d="M121.9 74.8l-.6 .6M121.9 77.3l-.6 .6M125.9 74.8l-.6 .6M125.9 77.3l-.6 .6M121.9 154.9l-.6 .6M121.9 157.4l-.6 .6M125.9 154.9l-.6 .6M125.9 157.4l-.6 .6" fill="none" stroke="#000" stroke-width=".2" stroke-dasharray="1.3 .6" stroke-dashoffset=".4" stroke-linecap="butt"/>
<path d="M121.3 75.4l.6 1.9M125.3 75.4l.6 1.9M121.3 155.5l.6 1.9M125.3 155.5l.6 1.9" fill="none" stroke="#000" stroke-width=".2" stroke-dasharray="1.3 .6" stroke-dashoffset=".6" stroke-linecap="butt"/>
<path d="M72.4 146.4l3.2-.5v1zM105.2 145.9l3.2 .5-3.2 .5zM41.1 139.7l3.2-.5v1.1zM69.2 139.2l3.2 .5-3.2 .6zM41.1 146.4l3.2-.5v1zM31.1 145.9l3.2 .5-3.2 .5zM34.3 173.9l3.1-.5v1zM76.1 173.4l3.2 .5-3.2 .5zM27.3 162.6l.5 3.2h-1zM26.8 153.4h1l-.5 3.1zM217.7 144.1l3.2-.5v1zM197.7 143.6l3.2 .5-3.2 .5zM196 158h1l-.5 3.1zM196.5 162.6l.5 3.2h-1zM269.6 148.5h.9l-.4 3.2zM270.1 162.6l.4 3.2h-.9zM254.6 153.5h1l-.5 3.1zM255.1 162.6l.5 3.2h-1zM231.8 147.2l.9 .6-2.1 2.4zM225 160.2l-.8 3.1-.9-.4zM72.4 50.3l3.2-.5v1.1zM182.1 49.8l3.2 .5-3.2 .6zM26.4 66.5h1l-.6 3.2zM26.8 83l.6 3.2h-1zM11.7 63.7h1.1l-.5 3.2zM12.3 85.9l.5 3.2h-1.1zM49.4 111.2l3.2 .6-3.2 .5zM56.4 111.8l3.2-.6v1.1zM37.3 121.5l3.2-.5v1.1zM73.1 121l3.2 .5-3.2 .6zM95.2 69.1h1l-.5 3.1zM95.7 80.5l.5 3.2h-1zM77.8 84.3l1.5 2.8-.9 .4zM116.7 77.1l.5 3.2h-1zM181.6 78.2l.6 3.2h-1zM173.4 68.1h1l-.4 3.2z" fill="#000"/>
<g font-size="4.2">
<text x="58.6" y="206.8">FOR INFORMATION ONLY</text>
<text x="239.6" y="205.2">N/A</text>
<text x="273.1" y="205.8">B</text>
<text x="45.9" y="211">NOT FOR MANUFACTURING PURPOSES</text>
<text x="226" y="213.9">DFB1550LP</text>
<text x="259.2" y="213.9">0.20 kg</text>
</g>
<text font-size="3.9" x="217.6" y="196.2">DFB Butterfly Package, 1550 nm</text>
<g font-size="2.8">
<text x="44.9" y="48.2">7</text>
<text x="67.4" y="48.2">1</text>
<text x="124.8" y="53.1">3.28 ft</text>
<text x="125.6" y="49.3">1.0m</text>
<text x="81.4" y="57.6">5.5mm</text>
<text x="80.5" y="61.4">0.22in</text>
<text x="136.7" y="61.5">NARROW KEY [2.0mm]</text>
<text x="6.9" y="75.3">12.7mm</text>
<text x="22.3" y="75.3">8.9mm</text>
<text x="8.4" y="79.1">0.50in</text>
<text x="23" y="79.1">0.35in</text>
<text x="224.9" y="80.6">PIN IDENTIFICATION</text>
<text x="123.7" y="89.8">FIBER TYPE: PM1550</text>
<text x="198.4" y="87.8">1. TEC +</text>
<text x="235.7" y="87.8">14. TEC -</text>
<text x="164" y="92.6">FC/APC</text>
<text x="198.4" y="94.9">2. Thermistor</text>
<text x="235.7" y="94.9">13. Case</text>
<text x="92.6" y="99.1">2.7mm</text>
<text x="44.6" y="106.5">8</text>
<text x="66.6" y="106.5">14</text>
<text x="89.4" y="102.9">[0.11in]</text>
<text x="89.4" y="106.7">4 PLACES</text>
<text x="198.4" y="102">3. PD Anode</text>
<text x="235.7" y="102">12. NC</text>
<text x="64.8" y="110.7">2.5mm</text>
<text x="198.4" y="110.2">4. PD Cathode</text>
<text x="235.7" y="110.2">11. LD Cathode</text>
<text x="65.6" y="114.5">0.10in</text>
<text x="198.4" y="118.4">5. Thermistor</text>
<text x="235.7" y="118.4">10. LD Anode</text>
<text x="51.4" y="120.5">26.0mm</text>
<text x="52.9" y="124.3">1.02in</text>
<text x="198.4" y="125.7">6. NC</text>
<text x="235.7" y="125.7">9. NC</text>
<text x="198.4" y="133.1">7. NC</text>
<text x="235.7" y="133.1">8. NC</text>
<text x="51.4" y="138.7">20.8mm</text>
<text x="52.9" y="142.5">0.82in</text>
<text x="203.9" y="143.1">11.3mm</text>
<text x="15.8" y="145.4">4.6mm</text>
<text x="16.5" y="149.1">0.18in</text>
<text x="85" y="145.4">24.0mm</text>
<text x="86.5" y="149.1">0.95in</text>
<text x="205.5" y="146.9">0.44in</text>
<text x="241.6" y="148.8">[0.35in]</text>
<text x="244.8" y="145">9.0mm</text>
<text x="265.5" y="156.1">7.3mm</text>
<text x="266.2" y="159.9">0.29in</text>
<text x="180.9" y="167.6">1.0mm</text>
<text x="11.7" y="168.5">4.1mm</text>
<text x="12.4" y="172.3">0.16in</text>
<text x="51.4" y="172.8">30.0mm</text>
<text x="181.6" y="171.4">0.04in</text>
<text x="201.1" y="172.9">[0.23in]</text>
<text x="204.3" y="169.1">5.8mm</text>
<text x="259.8" y="172.8">4.0mm</text>
<text x="52.9" y="176.6">1.18in</text>
<text x="260.5" y="176.6">0.16in</text>
<text x="174.5" y="184.8">DRAWING</text>
<text x="174.5" y="187.6">PROJECTION</text>
<text x="229.4" y="190.2">w w w . t h o r l a b s . c o m</text>
<text x="187.9" y="193.2">NAME</text>
<text x="190.3" y="197.7">DY</text>
<text x="199.9" y="197.7">2/MAR/26</text>
<text x="203.6" y="193.2">DATE</text>
<text x="190.3" y="202.2">PR</text>
<text x="199.9" y="202.2">2/MAR/26</text>
<text x="216.4" y="201.2">MATERIAL</text>
<text x="271.7" y="201.8">REV</text>
<text x="216.7" y="209.7">ITEM #</text>
<text x="254.5" y="209.7">APPROX WEIGHT</text>
</g>
<g font-size="2.5">
<text x="172.9" y="197.7">REDRAWN</text>
<text x="172.4" y="202.2">APPROVAL</text>
</g>
<text font-size="2.1" x="178" y="207.5">COPYRIGHT © 2026 BY THORLABS</text>
<g font-size="2">
<text x="174.8" y="211">VALUES IN PARENTHESIS ARE CALCULATED</text>
<text x="175.5" y="213.5">AND MAY CONTAIN ROUNDOFF ERRORS</text>
</g>
</svg>
